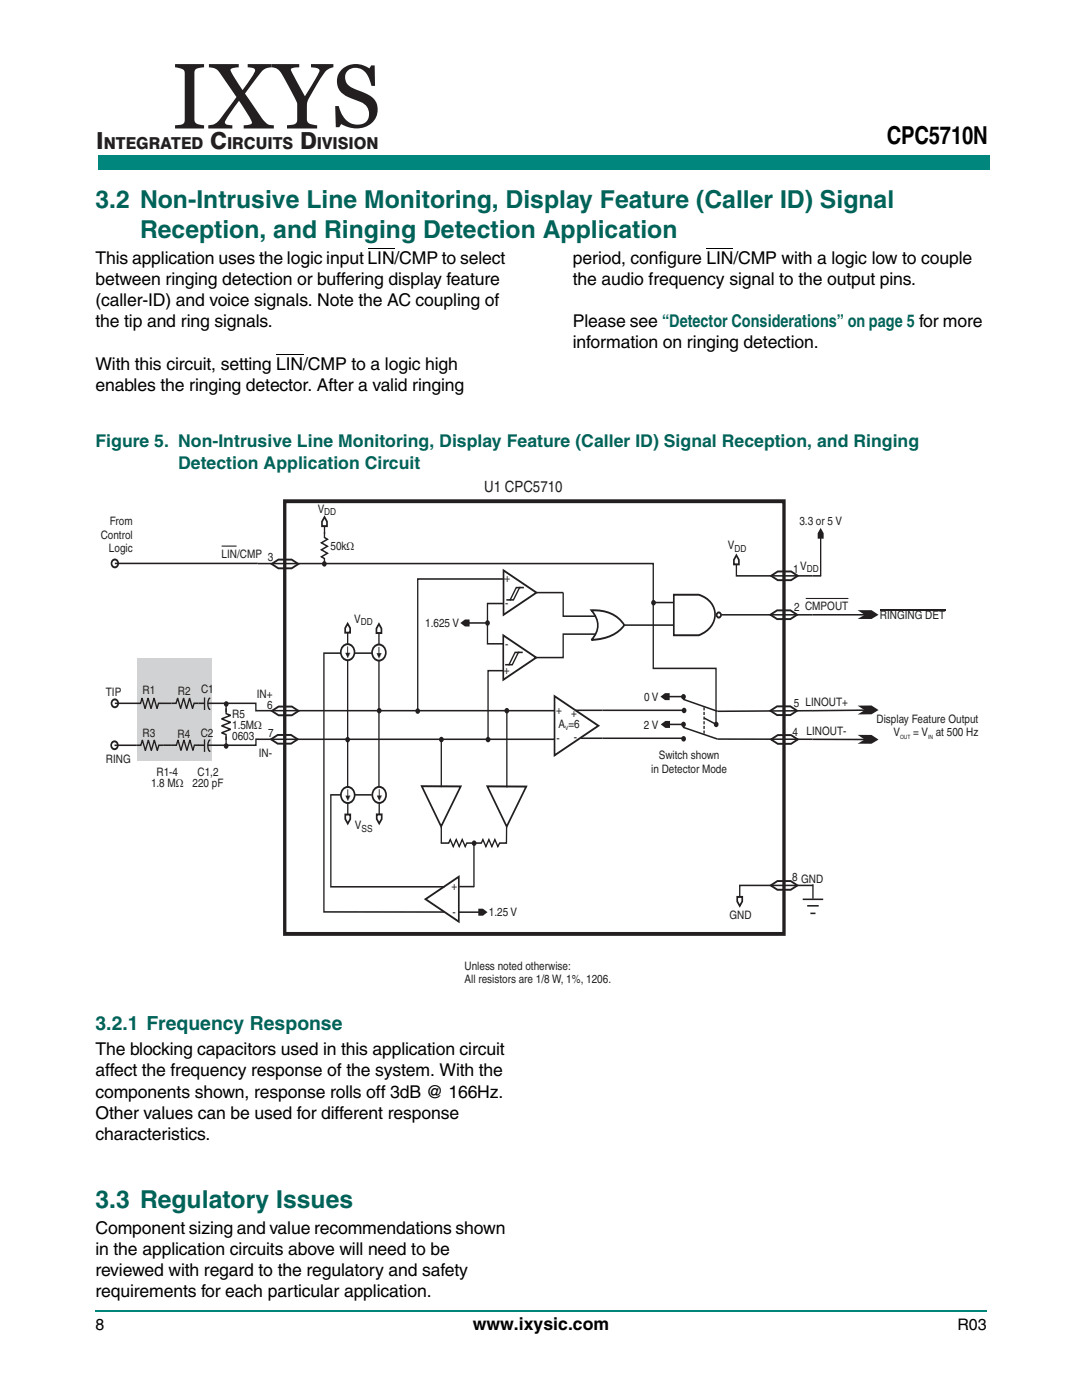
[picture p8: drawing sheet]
<svg xmlns="http://www.w3.org/2000/svg" width="216mm" height="279mm" viewBox="0 0 216 279" stroke-linecap="round" stroke-linejoin="round" font-family="sans-serif">
<path d="M19.6 31h177.8v2.9h-177.8z" fill="#00867c"/>
<g fill="#231f20">
<path d="M34.9 12.8h5.8v.6h-.2a1.41 1.41 0 0 0-1.7 1.1v9.4a1.24 1.24 0 0 0 1.5 1.1h.4v.6h-5.8v-.6h.2a1.69 1.69 0 0 0 1.7-.6l.1-9.8a.95 .95 0 0 0-1-1l-1-.2z"/>
<path d="M41.7 12.8h5.9v.6l-1.4 .3-.2 .2 .1 .4 2.3 3.7 1-1.3a6.1 6.1 0 0 0 1.5-2.8l-.5-.4-1-.1v-.6h4.8v.6h-.2a2.68 2.68 0 0 0-2.3 1.5l-2.8 3.8 .7 1.1a23.8 23.8 0 0 0 3.8 5l1.2 .2v.6h-6v-.6l1.2-.1 .4-.3 .1-.2-.3-.7-2.3-3.6-1.2 1.6a6.7 6.7 0 0 0-1.6 2.9l.4 .3 1.1 .1v.6h-4.8v-.6a2.97 2.97 0 0 0 2.7-1.8l2.9-3.8-2.8-4.1a2.8 2.8 0 0 0-2.5-1.8l-.2-.1z"/>
<path d="M54.2 12.8h5.5v.6l-1.1 .1a.49 .49 0 0 0-.5 .3 .49 .49 0 0 0 .1 .6l2.6 4.8 1.4-2.3a8.1 8.1 0 0 0 1.5-3 2.24 2.24 0 0 0-1.6-.5v-.6h4.4v.6l-.8 .3a4.6 4.6 0 0 0-1.9 2.2l-1.7 2.9a3.9 3.9 0 0 0-.9 2.5v2.5a1.11 1.11 0 0 0 1.3 1.1l.8 .1v.6h-6v-.6h.2a1.72 1.72 0 0 0 1.8-.7v-3.7l-2.5-4.9a3.4 3.4 0 0 0-2-2.2l-.6-.1z"/>
<path d="M68.1 14a4.3 4.3 0 0 1 5.6-.4l.4-.5h.7v4h-.7l-.1-.3a3.7 3.7 0 0 0-2.8-3.2 2.05 2.05 0 0 0-2.3 1.5 2.05 2.05 0 0 0 1.4 2.4 11.8 11.8 0 0 1 4.5 2.4 3.7 3.7 0 0 1-3.1 5.7 6 6 0 0 1-3.6-.8l-.4 .6h-.7l-.1-4.2h.7a4.1 4.1 0 0 0 4 3.7 2.29 2.29 0 0 0 2.1-2.1 2.29 2.29 0 0 0-1.7-2.4l-1.3-.5a4.4 4.4 0 0 1-3.4-2.9 3.3 3.3 0 0 1 .8-3z"/>
</g>
<path d="M18.9 261.5h.1v.4h-.1z" fill="#008578"/>
<path d="M19 261.7h178" fill="none" stroke="#008578" stroke-width=".36"/>
<path d="M73.3 49.6h5.4M141 49.6h5.3M55.1 70.7h5.4" fill="none" stroke="#000" stroke-width=".2"/>
<path d="M20.1 95.5h175.1v101.2h-175.1z" fill="#fff"/>
<path d="M27.4 131.3h14.8v20.5h-14.8z" fill="#d1d2d4"/>
<path d="M175.6 121.7h13" fill="none" stroke="#231f20" stroke-width=".21"/>
<path d="M162.1 122.7h10.7" fill="none" stroke="#231f20" stroke-width=".29"/>
<path d="M171.1 121.8h2.8l1.4 .9-1.4 .8h-2.8l1.4-.8z" fill-rule="evenodd" fill="#231f20"/>
<path d="M22.9 112.4h28.5" fill="none" stroke="#231f20" stroke-width=".29"/>
<path d="M22.4 111.9a.7 .7 0 0 1 1 .1 .7 .7 0 0 1 0 .9 .7 .7 0 0 1-1 .1 .87 .87 0 0 1 0-1.1z" fill="none" stroke="#231f20" stroke-width=".36"/>
<g fill="#231f20">
<circle cx="45.1" cy="140.5" r=".51"/>
<circle cx="45.1" cy="148.8" r=".51"/>
</g>
<path d="M172.8 141.7l-10.7 .1" fill="none" stroke="#231f20" stroke-width=".29"/>
<path d="M171.1 140.8h2.8l1.4 .9-1.4 .9h-2.8l1.4-.9z" fill-rule="evenodd" fill="#231f20"/>
<path d="M41.4 140.4h9.7v1.4h.4M162.1 147.5l10.7 .1" fill="none" stroke="#231f20" stroke-width=".29"/>
<path d="M171.1 146.7h2.8l1.4 .9-1.4 .8h-2.8l1.4-.8z" fill-rule="evenodd" fill="#231f20"/>
<path d="M163.8 106.4v8.6M51.5 147.5h-.4v1.2h-9.7" fill="none" stroke="#231f20" stroke-width=".29"/>
<path d="M163.8 105.4l.6 1v1.1h-1.2v-1.1z" fill-rule="evenodd" fill="#231f20"/>
<g fill="none" stroke="#231f20" stroke-width=".29">
<path d="M64.8 106.2l-.1 1.1 .6 .3-1.2 .7 1.2 .7-1.2 .7 1.2 .7-1.2 .7 .6 .4v.8M64.8 105v1.6M74.2 130.3h-9.6v51.7h24.1M22.9 148.7h4.3M22.9 140.4h4.2M32.5 140.4h1.7M39.6 148.7h1.2M45.1 140.5v1.6M45.1 147v1.9M65.9 158.6h8.3M160.2 179.5h4.1M162.2 176.5v2.9"/>
<path d="M161.1 180.8h2.3M161.7 182.3h1"/>
</g>
<g fill="none" stroke="#231f20" stroke-width=".36">
<path d="M64.7 103.2l.6 .9v.9h-1.1v-.9zM134.4 118.7h5a4.1 4.1 0 0 1 3.2 3.4 4.1 4.1 0 0 1-2.2 4.2l-1 .5h-5zM22.4 139.8a.7 .7 0 0 1 1 .1 .7 .7 0 0 1 0 .9 .7 .7 0 0 1-1 .1 .87 .87 0 0 1 0-1.1zM110.6 138.9l8.8 5.9-8.8 6zM118 121.8a7 7 0 0 1 6.6 3 7.9 7.9 0 0 1-6.6 2.9 4 4 0 0 0 0-5.9zM22.4 148.2a.7 .7 0 0 1 .9 .1 .7 .7 0 0 1 0 .9 .7 .7 0 0 1-.9 .1 .87 .87 0 0 1 0-1.1zM84.2 156.9h7.7l-3.9 8zM84.9 179.5l6.6-4.5v8.9z"/>
<circle cx="143.4" cy="122.7" r=".48"/>
</g>
<path d="M56.8 100h99.6v86.4h-99.6z" fill="none" stroke="#231f20" stroke-width=".72" stroke-linecap="butt"/>
<path d="M68.6 157.4a1.44 1.44 0 0 1 1.7 .1 1.44 1.44 0 0 1 .4 1.7 1.36 1.36 0 0 1-1.6 1 1.36 1.36 0 0 1-1.1-1.5l.1-.5z" fill-rule="evenodd" fill="#fff"/>
<path d="M68.6 157.4a1.44 1.44 0 0 1 1.7 .1 1.44 1.44 0 0 1 .4 1.7 1.36 1.36 0 0 1-1.6 1 1.36 1.36 0 0 1-1.1-1.5l.1-.5z" fill="none" stroke="#231f20" stroke-width=".36"/>
<path d="M69.3 157.5h.2v1.3h.4l-.5 1 .5-1-.5 1-.5-1h.4z" fill="#231f20"/>
<path d="M74.9 157.3a1.44 1.44 0 0 1 1.7 .1 1.44 1.44 0 0 1 .4 1.7 1.36 1.36 0 0 1-1.6 1.1 1.36 1.36 0 0 1-1.1-1.6l.1-.5z" fill="none" stroke="#231f20" stroke-width=".36"/>
<path d="M75.6 157.5h.2v1.3h.3l-.4 1 .4-1-.4 1-.5-1h.4z" fill="#231f20"/>
<path d="M74.8 128.9a1.44 1.44 0 0 1 1.7 .1 1.44 1.44 0 0 1 .4 1.7 1.36 1.36 0 0 1-1.6 1.1 1.36 1.36 0 0 1-1.1-1.6l.1-.5z" fill="none" stroke="#231f20" stroke-width=".36"/>
<path d="M75.5 129.1h.2v1.3h.4l-.5 1 .5-1-.5 1-.5-1h.4z" fill="#231f20"/>
<path d="M68.6 128.9a1.44 1.44 0 0 1 1.7 .1 1.44 1.44 0 0 1 .4 1.7 1.36 1.36 0 0 1-1.6 1 1.36 1.36 0 0 1-1.1-1.5l.1-.5z" fill-rule="evenodd" fill="#fff"/>
<path d="M68.6 128.9a1.44 1.44 0 0 1 1.7 .1 1.44 1.44 0 0 1 .4 1.7 1.36 1.36 0 0 1-1.6 1 1.36 1.36 0 0 1-1.1-1.5l.1-.5z" fill="none" stroke="#231f20" stroke-width=".36"/>
<path d="M69.3 129h.2v1.3h.4l-.5 1 .5-1-.5 1-.5-1h.4z" fill="#231f20"/>
<path d="M54.2 112.6l1.3-.9h2.7l1.3 .9-1.3 .8h-2.7zM100.5 113.8l6.5 4.5-6.5 4.4zM153.9 114.9l1.3-.9h2.7l1.3 .9-1.3 .9h-2.7zM100.4 126.8l6.6 4.4-6.6 4.5zM153.7 122.7l1.4-.9h2.6l1.4 .9-1.4 .9h-2.6zM54.1 147.5l1.3-.8h2.7l1.3 .8-1.3 .9h-2.7zM54.2 141.9l1.4-.9h2.6l1.4 .9-1.4 .9h-2.6zM153.7 141.8l1.3-.8h2.7l1.3 .8-1.3 .9h-2.7zM153.9 147.6l1.3-.9h2.7l1.3 .9-1.3 .8h-2.7z" fill="none" stroke="#231f20" stroke-width=".36"/>
<path d="M51.5 112.5h78.9v20.9h12.5v11.1l-2.4-1.2M103.6 130.2h-.8l-1.2 2.5h-.8M104.3 130.2h-.9l-1.2 2.5h-.7M124.6 124.8h9.8M130.6 120.3h3.8M143.9 122.7h18.2" fill="none" stroke="#231f20" stroke-width=".29"/>
<g fill="#231f20">
<circle cx="130.4" cy="120.3" r=".51"/>
<circle cx="136.4" cy="139" r=".51"/>
<circle cx="142.9" cy="144.5" r=".51"/>
<circle cx="97.3" cy="124.3" r=".51"/>
<circle cx="136.4" cy="147.4" r=".51"/>
<circle cx="136.4" cy="144.5" r=".51"/>
<circle cx="136.5" cy="141.8" r=".51"/>
<circle cx="97.4" cy="147.6" r=".51"/>
<circle cx="94.6" cy="168.2" r=".51"/>
<circle cx="88.1" cy="147.6" r=".51"/>
<circle cx="75.7" cy="141.8" r=".51"/>
<circle cx="69.4" cy="147.6" r=".51"/>
<circle cx="101.1" cy="141.8" r=".51"/>
<circle cx="83.4" cy="141.9" r=".51"/>
</g>
<g fill="none" stroke="#231f20" stroke-width=".29">
<path d="M100.7 115.6h-17.4v26.1M107 118.3h5.4v4.7h6.4M146.9 112.6v2.3h15.2M69.4 126.3v2.3M75.6 126.3v2.3M92.8 124.3h4.5M100.5 120.4h-3.2v8.1h3.2M100.6 133.8h-3.2v13.7M118.8 126.6h-6.4v4.6h-5.4M51.5 147.5h59.1M51.5 141.8h59.2M114.8 141.8h5.4"/>
<path d="M115.9 147.3h4.3M143.2 147.5h18.9M162.1 141.8l-18.9 .2M69.4 160.3v2.3M75.7 160.2v2.3"/>
</g>
<path d="M146.9 110.8l.5 .9v.9h-1v-.9zM69.4 124.5l.5 .9v.9h-1v-.9zM75.6 124.5l.5 .9v.9h-1v-.9zM68.9 162.6h1v.9l-.5 .9-.5-.9zM75.2 162.5h1v.9l-.5 .9-.5-.9z" fill="none" stroke="#231f20" stroke-width=".36"/>
<path d="M91.9 124.3l.9-.7h.9v1.4h-.9z" fill-rule="evenodd" fill="#231f20"/>
<path d="M91.5 182h4.9" fill="none" stroke="#231f20" stroke-width=".29"/>
<path d="M95.4 181.4h1l.9 .6-.9 .7h-1z" fill-rule="evenodd" fill="#231f20"/>
<path d="M132.8 144.6h3.6" fill="none" stroke="#231f20" stroke-width=".29"/>
<path d="M131.9 144.6l.9-.7h.9v1.4h-.9z" fill-rule="evenodd" fill="#231f20"/>
<path d="M132.7 139h3.6" fill="none" stroke="#231f20" stroke-width=".29"/>
<path d="M131.8 139l.9-.7h.9v1.4h-.9z" fill-rule="evenodd" fill="#231f20"/>
<path d="M140.5 141.1v5.5" fill="none" stroke="#231f20" stroke-width=".29" stroke-dasharray=".6 .3" stroke-linecap="butt"/>
<g fill="none" stroke="#231f20" stroke-width=".29">
<path d="M69.4 131.8v25.3M75.6 131.8v25.2M136.3 139.6l6.9 2.4M66 158.6v18.4h22.7M88.1 147.3v9.8M101.1 141.9v15.2M120.2 147.3h16.1M120.2 141.8h16.1M136.3 145.1l6.9 2.4M88.1 164.9v3.4M91.6 176.9h3M94.6 168.3v8.7"/>
<path d="M101.1 165v3.3h-1.4l-.4 .7-.6-1.4-.6 1.4-.5-1.4-.6 1.4-.6-1.4-.4 .7h-2.9l-.3 .7-.6-1.4-.6 1.4-.6-1.4-.6 1.4-.6-1.4-.3 .7h-1.5M162.2 176.7h-14.6v2.3"/>
</g>
<path d="M97.2 156.9l7.8 .1-3.9 8zM147.1 179h1v.9l-.5 .9-.5-.9zM153.8 176.7l1.3-.9h2.7l1.3 .9-1.3 .9h-2.7z" fill="none" stroke="#231f20" stroke-width=".36"/>
<circle cx="64.7" cy="112.5" r=".51" fill="#231f20"/>
<path d="M103.9 117.3h-.9l-1.2 2.4h-.8M104.5 117.3h-.8l-1.2 2.4h-.8M162.1 114.9h1.7M40.8 139.2v2.5M41.9 139.4a1.72 1.72 0 0 0 0 2.2M27.1 140.4h.9l.4-1.1 .5 2.1 .6-2.1 .6 2.1 .6-2.1 .6 2.1 .3-1h.9M32.6 148.7h-.9l-.3 1.1-.6-2.1-.6 2.1-.6-2.1-.6 2.1-.6-2.1-.3 1h-.9M34.2 140.4h.9l.3-1.1 .6 2.1 .6-2.1 .6 2.1 .6-2.1 .6 2.1 .3-1h2.1M39.7 148.7h-.9l-.3 1.1-.6-2.1-.6 2.1-.6-2.1-.6 2.1-.6-2.1-.3 1h-2.6M40.8 147.6v2.5M41.9 147.7a1.72 1.72 0 0 0 0 2.2M45.1 141.4v1l.9 .4-1.8 .7 1.8 .7-1.8 .7 1.8 .7-1.8 .7 .9 .3v1.1" fill="none" stroke="#231f20" stroke-width=".29"/>
<path d="M44.2 109h3M160.8 119.4h8.5" fill="none" stroke="#231f20" stroke-width=".2"/>
<text font-size="4.9" x="177" y="28.8">CPC5710N</text>
<g font-size="4.9" fill="#006359">
<text x="19" y="41.6">3.2 Non-Intrusive Line Monitoring, Display Feature (Caller ID) Signal</text>
<text x="27.9" y="47.5">Reception, and Ringing Detection Application</text>
<text x="19" y="241.1">3.3 Regulatory Issues</text>
</g>
<g font-size="4.7" fill="#231f20">
<text x="19.2" y="29.8">I</text>
<text x="41.9" y="29.8">C</text>
<text x="59.9" y="29.8">D</text>
</g>
<text font-size="3.9" fill="#006359" x="19" y="205.5">3.2.1 Frequency Response</text>
<g font-size="3.5">
<text x="19" y="52.6">This application uses the logic input LIN/CMP to select</text>
<text x="114.3" y="52.6">period, configure LIN/CMP with a logic low to couple</text>
<text x="19" y="56.8">between ringing detection or buffering display feature</text>
<text x="114.3" y="56.8">the audio frequency signal to the output pins.</text>
<text x="19" y="61.1">(caller-ID) and voice signals. Note the AC coupling of</text>
<text x="19" y="65.3">the tip and ring signals.</text>
<text x="114.3" y="65.3">Please see “Detector Considerations” on page 5 for more</text>
<text x="114.3" y="69.5">information on ringing detection.</text>
<text x="19" y="73.8">With this circuit, setting LIN/CMP to a logic high</text>
<text x="19.1" y="78">enables the ringing detector. After a valid ringing</text>
<text x="19" y="210.6">The blocking capacitors used in this application circuit</text>
<text x="19" y="214.8">affect the frequency response of the system. With the</text>
<text x="19" y="219">components shown, response rolls off 3dB @ 166Hz.</text>
<text x="19" y="223.3">Other values can be used for different response</text>
<text x="19" y="227.5">characteristics.</text>
<text x="19" y="246.2">Component sizing and value recommendations shown</text>
<text x="19" y="250.4">in the application circuits above will need to be</text>
<text x="19" y="254.7">reviewed with regard to the regulatory and safety</text>
<text x="19" y="258.9">requirements for each particular application.</text>
<text x="94.3" y="265.4">www.ixysic.com</text>
</g>
<g font-size="3.5" fill="#006359">
<text x="19" y="89.3">Figure 5. Non-Intrusive Line Monitoring, Display Feature (Caller ID) Signal Reception, and Ringing</text>
<text x="35.6" y="93.5">Detection Application Circuit</text>
</g>
<g font-size="3.3" fill="#231f20">
<text x="20.7" y="29.8">NTEGRATED</text>
<text x="45.3" y="29.8">IRCUITS</text>
<text x="63.3" y="29.8">IVISION</text>
</g>
<g font-size="3.2">
<text x="19" y="265.4">8</text>
<text x="191" y="265.4">R03</text>
</g>
<text font-size="3.1" fill="#231f20" x="96.6" y="98.2">U1 CPC5710</text>
<g font-size="2.3" fill="#231f20">
<text x="20.1" y="107.5">Control</text>
<text x="21.9" y="104.8">From</text>
<text x="63.4" y="102.3">V</text>
<text x="159.5" y="104.9">3.3 or 5 V</text>
<text x="21.7" y="110.2">Logic</text>
<text x="44.2" y="111.4">LIN/CMP</text>
<text x="53.4" y="112">3</text>
<text x="65.9" y="109.7">50kΩ</text>
<text x="145.2" y="109.6">V</text>
<text x="159.6" y="113.7">V</text>
<text x="100.7" y="116.1">+</text>
<text x="158.3" y="114.3">1</text>
<text x="70.7" y="124.3">V</text>
<text x="84.8" y="125.2">1.625 V</text>
<text x="100.8" y="121.2">-</text>
<text x="158.5" y="121.9">2 CMPOUT</text>
<text x="175.6" y="123.6">RINGING DET</text>
<text x="100.8" y="129.3">-</text>
<text x="100.6" y="134.4">+</text>
<text x="21.1" y="139">TIP</text>
<text x="28.4" y="138.5">R1</text>
<text x="35.5" y="138.7">R2</text>
<text x="40.1" y="138.3">C1</text>
<text x="46.3" y="143.2">R5</text>
<text x="51.3" y="139.2">IN+</text>
<text x="53.3" y="141.5">6</text>
<text x="111" y="142.4">+</text>
<text x="113.9" y="143.1">+</text>
<text x="128.5" y="139.9">0 V</text>
<text x="158.4" y="141.2">5 LINOUT+</text>
<text x="28.4" y="147.1">R3</text>
<text x="35.4" y="147.2">R4</text>
<text x="40.1" y="147">C2</text>
<text x="46.3" y="145.5">1.5MΩ</text>
<text x="46.3" y="147.8">0603</text>
<text x="53.5" y="147.1">7</text>
<text x="111" y="148.2">-</text>
<text x="111.4" y="145.3">A =6</text>
<text x="114.5" y="147.8">-</text>
<text x="128.5" y="145.5">2 V</text>
<text x="158.1" y="146.8">4</text>
<text x="161" y="146.7">LINOUT-</text>
<text x="174.9" y="144.2">Display Feature Output</text>
<text x="178.3" y="146.9">V</text>
<text x="182.2" y="146.9">= V at 500 Hz</text>
<text x="21.1" y="152.2">RING</text>
<text x="31.2" y="154.8">R1-4</text>
<text x="39.4" y="154.9">C1,2</text>
<text x="51.7" y="151.1">IN-</text>
<text x="129.9" y="154.2">in Detector Mode</text>
<text x="131.4" y="151.5">Switch shown</text>
<text x="30.1" y="157.1">1.8 MΩ</text>
<text x="38.4" y="157">220 pF</text>
<text x="70.8" y="165.5">V</text>
<text x="90.1" y="177.6">+</text>
<text x="158.1" y="175.8">8 GND</text>
<text x="90.3" y="182.8">-</text>
<text x="97.6" y="182.9">1.25 V</text>
<text x="145.6" y="183.5">GND</text>
<text x="92.7" y="193.5">Unless noted otherwise:</text>
<text x="92.7" y="196.2">All resistors are 1/8 W, 1%, 1206.</text>
</g>
<g font-size="1.9" fill="#231f20">
<text x="64.7" y="102.8">DD</text>
<text x="146.6" y="110.1">DD</text>
<text x="161" y="114.2">DD</text>
<text x="72" y="124.8">DD</text>
<text x="72.2" y="166">SS</text>
</g>
<g font-size="1.2" fill="#231f20">
<text x="112.8" y="145.8">V</text>
<text x="179.6" y="147.4">OUT</text>
<text x="185.2" y="147.4">IN</text>
</g>
</svg>
